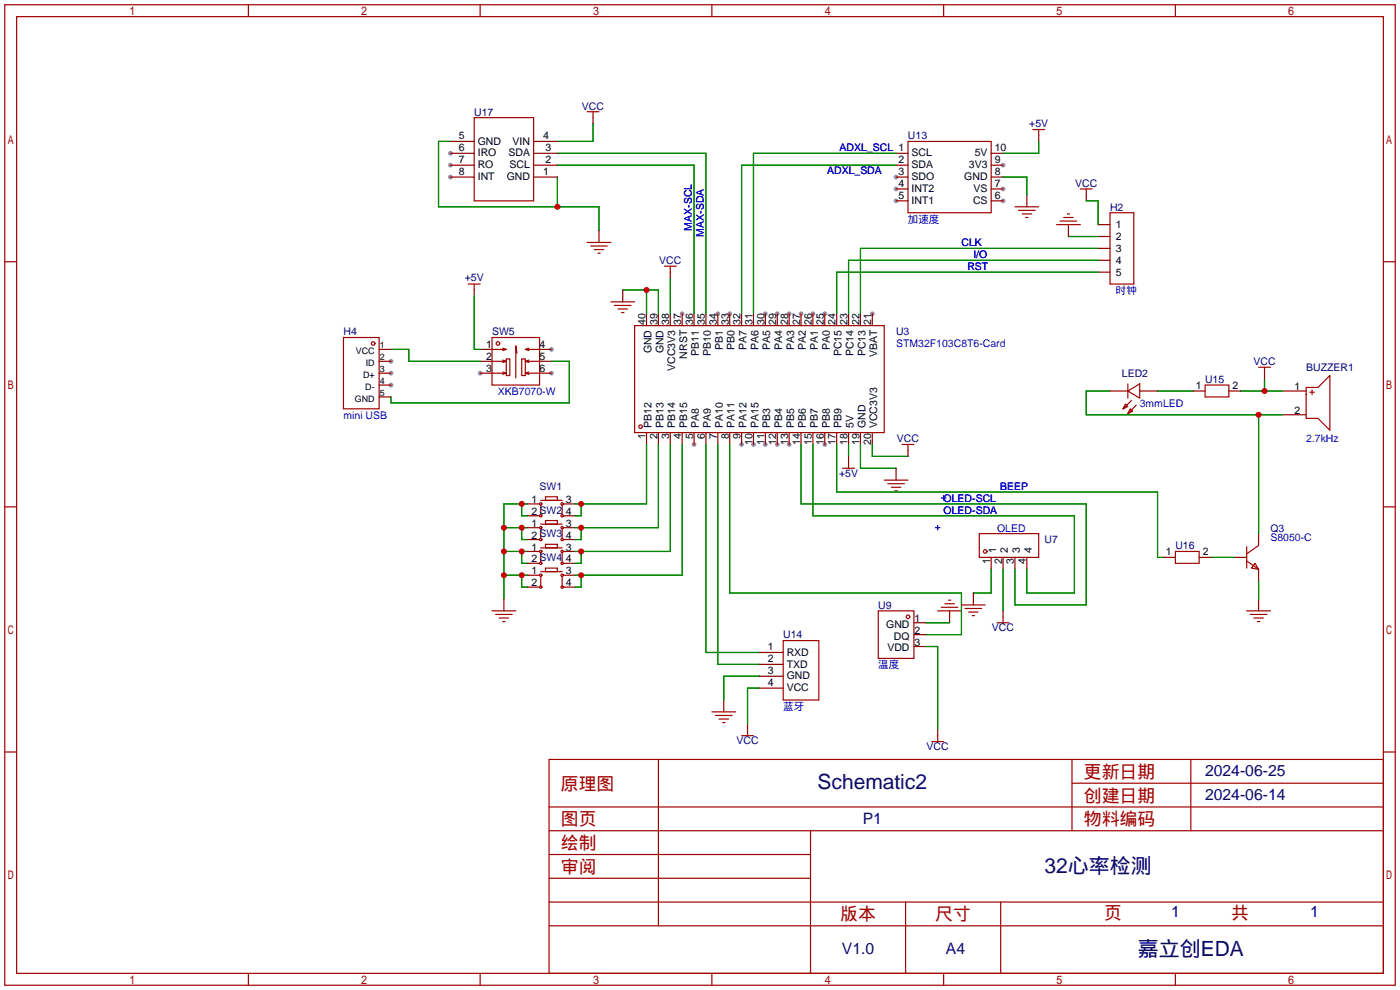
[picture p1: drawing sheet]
<svg xmlns="http://www.w3.org/2000/svg" width="299mm" height="212mm" viewBox="0 0 299 212" stroke-linecap="round" stroke-linejoin="round" font-family="sans-serif">
<g fill="#999">
<circle cx="148.3" cy="95" r=".51"/>
<circle cx="158.5" cy="95" r=".51"/>
<circle cx="161" cy="95" r=".51"/>
<circle cx="163.6" cy="95" r=".51"/>
<circle cx="166.1" cy="95" r=".51"/>
<circle cx="168.7" cy="95" r=".51"/>
<circle cx="176.3" cy="95" r=".51"/>
<circle cx="186.4" cy="67.1" r=".51"/>
<circle cx="176.3" cy="67.1" r=".51"/>
<circle cx="173.7" cy="67.1" r=".51"/>
<circle cx="171.2" cy="67.1" r=".51"/>
<circle cx="168.7" cy="67.1" r=".51"/>
<circle cx="166.1" cy="67.1" r=".51"/>
<circle cx="163.6" cy="67.1" r=".51"/>
<circle cx="156" cy="67.1" r=".51"/>
<circle cx="153.4" cy="67.1" r=".51"/>
<circle cx="145.8" cy="67.1" r=".51"/>
<circle cx="117.9" cy="74.7" r=".51"/>
<circle cx="117.9" cy="79.8" r=".51"/>
<circle cx="102.6" cy="79.8" r=".51"/>
<circle cx="191.5" cy="37.8" r=".51"/>
<circle cx="191.5" cy="42.9" r=".51"/>
<circle cx="191.5" cy="40.4" r=".51"/>
<circle cx="214.4" cy="42.9" r=".51"/>
<circle cx="214.4" cy="40.4" r=".51"/>
<circle cx="214.4" cy="35.3" r=".51"/>
<circle cx="83.6" cy="77.2" r=".51"/>
<circle cx="83.6" cy="79.8" r=".51"/>
<circle cx="83.6" cy="82.3" r=".51"/>
<circle cx="96.3" cy="32.8" r=".51"/>
<circle cx="96.3" cy="35.3" r=".51"/>
<circle cx="96.3" cy="37.8" r=".51"/>
</g>
<g fill="none" stroke="#a10000" stroke-width=".25">
<path d="M1 1h297.2v209.6h-297.2zM3.6 3.6h292.1v204.4h-292.1zM53.1 1v2.6M102.6 1v2.6M152.1 1v2.6M201.7 1v2.6M251.2 1v2.6M101.3 25.1h12.7v17.8h-12.7zM125.5 23.9h2.5M126.7 23.9v1.2M194.1 30.2h17.7v15.3h-17.7zM220.7 27.7h2.6"/>
<path d="M222 27.7v1.3M1 55.9h2.6M125.5 51.8h5.1M126.2 52.6h3.6M127 53.3h2M127.8 54.1h.5M142 56.9h2.5M143.3 56.9v1.3M216.9 44.2h5.1M217.7 45h3.5M218.4 45.7h2.1M219.2 46.5h.5"/>
<path d="M225.8 48h5.1M226.6 47.2h3.5M227.3 46.5h2.1M228.1 45.7h.5M230.9 40.4h2.5M232.2 40.4v1.3M237.2 45.5h5.1v15.2h-5.1zM295.7 55.9h2.5M73.4 72.1h7.6v15.3h-7.6zM100.1 60.7h2.5M101.3 60.7v1.3M105.2 72.1h10.1v10.2h-10.1z"/>
<path d="M105.2 74.7h3l-.8 .2M105.2 77.2h3l-.8 .3M105.2 79.8h3l-.8 .2M107.4 74.4l.8 .3M107.4 77l.8 .2M107.4 79.5l.8 .3M108.2 76.7h.8v3.6h-.8zM110.5 75.4l-.3-1.5v6.9M111.5 76.7h.8v3.6h-.8zM113 74.4l-.7 .3M113 77l-.7 .2M113 79.5l-.7 .3"/>
<path d="M115.3 74.7h-3l.7 .2M115.3 77.2h-3l.7 .3M115.3 79.8h-3l.7 .2M130.6 64.5h5M131.3 65.3h3.6M132.1 66h2M132.8 66.8h.5M135.6 69.6h53.4v22.9h-53.4zM269 78.5h2.5M270.3 78.5v1.3M181.4 98.8v1.3M192.8 95h2.5"/>
<path d="M194.1 95v1.3M240.5 86.4l.5 .5-1 .5zM241 83.6l2.6-1.6v3.1zM241 82v3.1M241.6 87.4l.5 .5-1.1 .5zM241.8 85.6l-1.8 1.8M242.8 86.6l-1.8 1.8M257.6 82.3h5v2.5h-5zM279.1 82.8h2.6l2.5-2.5v11.6l-2.5-2.5h-2.6zM279.9 83.8h1M280.4 83.3v1M1 108.3h2.6"/>
<path d="M115.6 106.9h4.5M115.6 107.9v2.1M115.6 113v2.1M115.6 118.1v2M115.6 112h4.5M115.6 117.1h4.5M116.6 106.2h2.5v.7h-2.5zM116.6 111.3h2.5v.7h-2.5zM116.6 116.3h2.5v.8h-2.5zM120.1 107.9v2.1M120.1 113v2.1M120.1 118.1v2"/>
<path d="M180.1 100.1h2.5M189 102.6h5.1M189.7 103.4h3.6M190.5 104.1h2M191.3 104.9h.5M209.3 114h12.7v5.1h-12.7zM251.2 117.9h5.1v2.5h-5.1zM266.4 116.8v4.6M266.4 119.9l2.6 1.8M269 116.6l-2.6 1.8M295.7 108.3h2.5M105.2 130.6h5"/>
<path d="M105.9 131.3h3.6M106.7 132.1h2M107.4 132.8h.5M115.6 123.2v2M115.6 122.2h4.5M116.6 121.4h2.5v.8h-2.5zM120.1 123.2v2M167.4 136.9h7.6v12.7h-7.6zM187.7 130.6h7.6v10.1h-7.6zM200.4 130.6h5.1M201.2 129.8h3.5M201.9 129h2.1"/>
<path d="M202.7 128.3h.5M205.5 129.3h5.1M206.2 130h3.6M207 130.8h2M207.8 131.6h.5M213.1 133.1h2.5M214.4 131.8v1.3M266.4 130.6h5.1M267.2 131.3h3.6M268 132.1h2M268.2 120.4l.8 1.3-1.5-.3zM268.7 132.8h.5"/>
<path d="M152.1 152.1h5.1M152.9 152.9h3.6M153.7 153.7h2M154.4 154.4h.5M158.5 157.2h2.5M159.8 156v1.2M199.1 158.5h2.6M200.4 157.2v1.3M1 160.7h2.6M117.3 162.3h178.4v45.7h-178.4zM117.3 177.5h178.4M117.3 172.5h178.4"/>
<path d="M140.7 162.3v35.6M173.2 177.5v30.5M229.1 162.3v15.2M229.1 167.4h66.6M254.5 162.3v15.2M295.7 160.7h2.5M117.3 182.6h55.9M117.3 197.9h178.4M117.3 192.8h178.4M117.3 187.7h55.9M193.5 192.8v15.2M213.9 192.8v15.2"/>
<path d="M53.1 208v2.6M102.6 208v2.6M152.1 208v2.6M201.7 208v2.6M251.2 208v2.6"/>
<circle cx="79.8" cy="73.4" r=".38"/>
<circle cx="106.4" cy="73.4" r=".38"/>
<circle cx="136.9" cy="91.2" r=".38"/>
<circle cx="115.6" cy="107.7" r=".25"/>
<circle cx="115.6" cy="110.2" r=".25"/>
<circle cx="115.6" cy="117.9" r=".25"/>
<circle cx="115.6" cy="112.8" r=".25"/>
<circle cx="115.6" cy="115.3" r=".25"/>
<circle cx="120.1" cy="107.7" r=".25"/>
<circle cx="120.1" cy="117.9" r=".25"/>
<circle cx="120.1" cy="112.8" r=".25"/>
<circle cx="120.1" cy="115.3" r=".25"/>
<circle cx="120.1" cy="110.2" r=".25"/>
<circle cx="210.6" cy="117.9" r=".38"/>
<circle cx="115.6" cy="120.4" r=".25"/>
<circle cx="115.6" cy="125.5" r=".25"/>
<circle cx="115.6" cy="122.9" r=".25"/>
<circle cx="120.1" cy="120.4" r=".25"/>
<circle cx="120.1" cy="125.5" r=".25"/>
<circle cx="120.1" cy="122.9" r=".25"/>
<circle cx="194.1" cy="131.8" r=".38"/>
</g>
<path d="M199.9 112.8h1M200.4 112.3v1M201.2 106.4h1M201.7 105.9v1" fill="none" stroke="#00f" stroke-width=".25"/>
<g fill="none" stroke="#870000" stroke-width=".25">
<path d="M96.3 32.8h5M96.3 35.3h5M96.3 37.8h5M96.3 30.2h5M114 32.8h5.1M114 35.3h5.1M114 37.8h5.1M114 30.2h5.1M126.7 25.1v1.3M191.5 32.8h2.6M191.5 35.3h2.6M191.5 37.8h2.6"/>
<path d="M211.8 32.8h2.6M211.8 35.3h2.6M211.8 37.8h2.6M222 29v1.2M128 49.3v2.5M143.3 58.2v1.2M191.5 42.9h2.6M191.5 40.4h2.6M211.8 42.9h2.6M211.8 40.4h2.6M219.5 41.7v2.5M228.3 48v2.5"/>
<path d="M232.2 41.7v1.2M234.7 48h2.5M234.7 50.5h2.5M234.7 53.1h2.5M234.7 55.6h2.5M234.7 58.2h2.5M81 74.7h2.6M81 77.2h2.6M81 79.8h2.6M101.3 62v1.2M102.6 74.7h2.6M102.6 77.2h2.6"/>
<path d="M102.6 79.8h2.6M115.3 74.7h2.6M115.3 77.2h2.6M115.3 79.8h2.6M133.1 62v2.5M138.2 67.1v2.5M140.7 67.1v2.5M143.3 67.1v2.5M145.8 67.1v2.5M148.3 67.1v2.5M150.9 67.1v2.5M153.4 67.1v2.5"/>
<path d="M156 67.1v2.5M158.5 67.1v2.5M161 67.1v2.5M163.6 67.1v2.5M166.1 67.1v2.5M168.7 67.1v2.5M171.2 67.1v2.5M173.7 67.1v2.5M176.3 67.1v2.5M178.8 67.1v2.5M181.4 67.1v2.5M183.9 67.1v2.5"/>
<path d="M186.4 67.1v2.5M270.3 79.8v1.2M81 82.3h2.6M81 84.8h2.6M138.2 92.5v2.5M140.7 92.5v2.5M143.3 92.5v2.5M145.8 92.5v2.5M148.3 92.5v2.5M150.9 92.5v2.5M153.4 92.5v2.5M156 92.5v2.5"/>
<path d="M158.5 92.5v2.5M161 92.5v2.5M163.6 92.5v2.5M166.1 92.5v2.5M168.7 92.5v2.5M171.2 92.5v2.5M173.7 92.5v2.5M176.3 92.5v2.5M178.8 92.5v2.5M181.4 92.5v2.5M181.4 97.5v1.3M183.9 92.5v2.5"/>
<path d="M186.4 92.5v2.5M194.1 96.3v1.2M237.2 83.6h3.8M243.6 83.6h3.8M255 83.6h2.6M262.6 83.6h2.6M274.1 83.6h5M274.1 88.6h5M112.8 110.2h2.5M112.8 107.7h2.5M112.8 115.3h2.5M112.8 112.8h2.5"/>
<path d="M112.8 117.9h2.5M120.4 110.2h2.5M120.4 107.7h2.5M120.4 115.3h2.5M120.4 112.8h2.5M120.4 117.9h2.5M191.5 100.1v2.5M211.8 119.1v2.6M214.4 119.1v2.6M216.9 119.1v2.6M219.5 119.1v2.6M248.7 119.1h2.5"/>
<path d="M256.3 119.1h2.5M263.9 119.1h2.5M269 114v2.6M107.7 128v2.6M112.8 120.4h2.5M112.8 125.5h2.5M112.8 122.9h2.5M120.4 120.4h2.5M120.4 125.5h2.5M120.4 122.9h2.5M162.3 139.4h5.1M195.3 133.1h2.6"/>
<path d="M195.3 135.6h2.6M195.3 138.2h2.6M202.9 130.6v2.5M208 126.7v2.6M214.4 130.6v1.2M269 121.7v2.5M269 128v2.6M154.7 149.6v2.5M159.8 154.7v1.3M162.3 142h5.1M162.3 144.5h5.1M162.3 147.1h5.1"/>
<path d="M200.4 156v1.2"/>
</g>
<g fill="none" stroke="#008700" stroke-width=".25">
<path d="M96.3 30.2h-2.6v14h34.3v5.1M119.1 35.3h29.2v31.8M119.1 37.8v6.4M119.1 32.8h31.8v34.3M126.7 26.4v3.8h-7.6M191.5 35.3h-33v31.8M191.5 32.8h-30.5v34.3M214.4 37.8h5.1v3.9M222 30.2v2.6h-7.6M143.3 59.4v7.7M228.3 50.5h6.4M232.2 42.9h2.5v5.1"/>
<path d="M234.7 55.6h-53.3v11.5M234.7 53.1h-50.8v14M234.7 58.2h-55.9v8.9M83.6 74.7h3.8v2.5h15.2M101.3 63.2v11.5h1.3M117.9 77.2h3.8v8.9h-38.1v-1.3M133.1 62h7.6v5.1M138.2 62v5.1M138.2 95v12.7h-15.3M140.7 95v17.8h-17.8M143.3 95v22.9h-20.4M145.8 95v27.9h-22.9"/>
<path d="M150.9 95v44.4h11.4M153.4 95v47h8.9M156 95v31.7h49.5v8.9h-7.6M171.2 95v12.7h61v21.6h-15.3v-7.6M173.7 95v15.2h55.9v16.5h-10.1v-5M178.8 95v10.2h68.6v13.9h1.3M181.4 95v2.5M183.9 95v5.1h7.6M186.4 95v2.5h7.7M237.2 83.6h-5v5h41.9M247.4 83.6h7.6M265.2 83.6h8.9"/>
<path d="M269 88.6v25.4M270.3 81v2.6M107.7 112.8h5.1M107.7 117.9h5.1M111.5 107.7v2.5h1.3M111.5 112.8v2.5h1.3M111.5 117.9v2.5h1.3M112.8 107.7h-5.1v20.3M124.2 117.9v2.5h-1.3M124.2 112.8v2.5h-1.3M124.2 107.7v2.5h-1.3M258.8 119.1h5.1"/>
<path d="M107.7 122.9h5.1M111.5 122.9v2.6h1.3M124.2 122.9v2.6h-1.3M197.9 133.1h5M197.9 138.2h2.5v17.8M211.8 121.7v5h-3.8M214.4 121.7v8.9M269 124.2v3.8M162.3 144.5h-7.6v5.1M162.3 147.1h-2.5v7.6"/>
</g>
<g fill="#c00">
<circle cx="107.7" cy="112.8" r=".63"/>
<circle cx="111.5" cy="112.8" r=".63"/>
<circle cx="107.7" cy="117.9" r=".63"/>
<circle cx="111.5" cy="117.9" r=".63"/>
<circle cx="107.7" cy="122.9" r=".63"/>
<circle cx="111.5" cy="122.9" r=".63"/>
<circle cx="111.5" cy="107.7" r=".63"/>
<circle cx="124.2" cy="107.7" r=".63"/>
<circle cx="124.2" cy="112.8" r=".63"/>
<circle cx="124.2" cy="117.9" r=".63"/>
<circle cx="124.2" cy="122.9" r=".63"/>
<circle cx="270.3" cy="83.6" r=".63"/>
<circle cx="138.2" cy="62" r=".63"/>
<circle cx="119.1" cy="44.2" r=".63"/>
<circle cx="269" cy="88.6" r=".63"/>
</g>
<g font-size="4.5" fill="#000080">
<text x="174.7" y="168.7">Schematic2</text>
<text x="223.2" y="186.5">32心率检测</text>
<text x="243.2" y="204.3">嘉立创EDA</text>
</g>
<g font-size="3.8" fill="#a00000">
<text x="231.6" y="166.2">更新日期</text>
<text x="119.9" y="168.8">原理图</text>
<text x="231.6" y="171.3">创建日期</text>
<text x="119.9" y="176.4">图页</text>
<text x="231.6" y="176.4">物料编码</text>
<text x="119.9" y="181.5">绘制</text>
<text x="119.9" y="186.6">审阅</text>
<text x="179.6" y="196.7">版本</text>
<text x="199.9" y="196.7">尺寸</text>
<text x="236" y="196.5">页</text>
<text x="263.1" y="196.5">共</text>
</g>
<g font-size="3.4" fill="#000080">
<text x="257.6" y="165.9">2024-06-25</text>
<text x="257.6" y="170.9">2024-06-14</text>
<text x="184.4" y="176">P1</text>
<text x="250.3" y="196.1">1</text>
<text x="280" y="196.1">1</text>
<text x="179.9" y="204">V1.0</text>
<text x="202.2" y="204">A4</text>
</g>
<g font-size="2.2" fill="#000080">
<text x="124.4" y="23.4">VCC</text>
<text x="101.3" y="24.7">U17</text>
<text x="194.1" y="29.8">U13</text>
<text x="220" y="27.1">+5V</text>
<text x="229.8" y="39.9">VCC</text>
<text x="237.2" y="45">H2</text>
<text x="140.9" y="56.4">VCC</text>
<text x="99.3" y="60.1">+5V</text>
<text x="73.4" y="71.7">H4</text>
<text x="105.2" y="71.7">SW5</text>
<text x="191.5" y="71.7">U3</text>
<text x="239.8" y="80.6">LED2</text>
<text x="257.6" y="81.8">U15</text>
<text x="267.9" y="78">VCC</text>
<text x="279.1" y="79.3">BUZZER1</text>
<text x="191.7" y="94.5">VCC</text>
<text x="115.3" y="104.7">SW1</text>
<text x="179.3" y="102">+5V</text>
<text x="271.5" y="113.6">Q3</text>
<text x="223.3" y="116.1">U7</text>
<text x="251.2" y="117.4">U16</text>
<text x="187.7" y="130.1">U9</text>
<text x="167.4" y="136.5">U14</text>
<text x="212" y="134.9">VCC</text>
<text x="157.4" y="159">VCC</text>
<text x="198" y="160.3">VCC</text>
</g>
<g font-size="2.2">
<text x="98.1" y="29.8">5</text>
<text x="116.1" y="29.8">4</text>
<text x="98.1" y="32.3">6</text>
<text x="98.1" y="34.9">7</text>
<text x="102.1" y="30.9">GND</text>
<text x="102.1" y="33.4">IRO</text>
<text x="102.1" y="36">RO</text>
<text x="108.7" y="33.4">SDA</text>
<text x="108.9" y="36">SCL</text>
<text x="109.5" y="30.9">VIN</text>
<text x="116.6" y="34.9">2</text>
<text x="116.6" y="32.3">3</text>
<text x="192" y="34.9">2</text>
<text x="194.8" y="33.4">SCL</text>
<text x="194.8" y="36">SDA</text>
<text x="207.1" y="36">3V3</text>
<text x="208.3" y="33.4">5V</text>
<text x="212.6" y="34.9">9</text>
<text x="212.6" y="32.3">10</text>
<text x="98.1" y="37.4">8</text>
<text x="102.1" y="38.5">INT</text>
<text x="108.3" y="38.5">GND</text>
<text x="116.1" y="37.4">1</text>
<text x="192" y="37.4">3</text>
<text x="192" y="39.9">4</text>
<text x="194.8" y="38.5">SDO</text>
<text x="194.8" y="41.1">INT2</text>
<text x="206.1" y="38.5">GND</text>
<text x="208.1" y="41.1">VS</text>
<text x="212.6" y="39.9">7</text>
<text x="212.6" y="37.4">8</text>
<text x="192" y="42.5">5</text>
<text x="194.8" y="43.6">INT1</text>
<text x="208" y="43.6">CS</text>
<text x="212.6" y="42.5">6</text>
<text x="238.5" y="48.8">1</text>
<text x="238.5" y="51.3">2</text>
<text x="238.5" y="53.9">3</text>
<text x="238.5" y="56.4">4</text>
<text x="238.5" y="59">5</text>
<text x="138" y="69.5" transform="rotate(-90 138 69.5)">40</text>
<text x="140.5" y="69.5" transform="rotate(-90 140.5 69.5)">39</text>
<text x="143" y="69.5" transform="rotate(-90 143 69.5)">38</text>
<text x="145.6" y="69.5" transform="rotate(-90 145.6 69.5)">37</text>
<text x="148.1" y="69.5" transform="rotate(-90 148.1 69.5)">36</text>
<text x="150.7" y="69.5" transform="rotate(-90 150.7 69.5)">35</text>
<text x="153.2" y="69.5" transform="rotate(-90 153.2 69.5)">34</text>
<text x="155.7" y="69.5" transform="rotate(-90 155.7 69.5)">33</text>
<text x="158.3" y="69.5" transform="rotate(-90 158.3 69.5)">32</text>
<text x="160.8" y="69.5" transform="rotate(-90 160.8 69.5)">31</text>
<text x="163.4" y="69.5" transform="rotate(-90 163.4 69.5)">30</text>
<text x="165.9" y="69.5" transform="rotate(-90 165.9 69.5)">29</text>
<text x="168.4" y="69.5" transform="rotate(-90 168.4 69.5)">28</text>
<text x="171" y="69.5" transform="rotate(-90 171 69.5)">27</text>
<text x="173.5" y="69.5" transform="rotate(-90 173.5 69.5)">26</text>
<text x="176.1" y="69.5" transform="rotate(-90 176.1 69.5)">25</text>
<text x="178.6" y="69.5" transform="rotate(-90 178.6 69.5)">24</text>
<text x="181.1" y="69.5" transform="rotate(-90 181.1 69.5)">23</text>
<text x="183.7" y="69.5" transform="rotate(-90 183.7 69.5)">22</text>
<text x="186.2" y="69.5" transform="rotate(-90 186.2 69.5)">21</text>
<text x="103.9" y="74.5">1</text>
<text x="103.9" y="77">2</text>
<text x="115.3" y="74.5">4</text>
<text x="115.3" y="77">5</text>
<text x="139.2" y="75.5" transform="rotate(-90 139.2 75.5)">GND</text>
<text x="141.8" y="75.5" transform="rotate(-90 141.8 75.5)">GND</text>
<text x="146.9" y="76.6" transform="rotate(-90 146.9 76.6)">NRST</text>
<text x="149.4" y="76" transform="rotate(-90 149.4 76)">PB11</text>
<text x="151.9" y="76" transform="rotate(-90 151.9 76)">PB10</text>
<text x="154.5" y="74.8" transform="rotate(-90 154.5 74.8)">PB1</text>
<text x="157" y="74.8" transform="rotate(-90 157 74.8)">PB0</text>
<text x="159.6" y="74.8" transform="rotate(-90 159.6 74.8)">PA7</text>
<text x="162.1" y="74.8" transform="rotate(-90 162.1 74.8)">PA6</text>
<text x="164.6" y="74.8" transform="rotate(-90 164.6 74.8)">PA5</text>
<text x="167.2" y="74.8" transform="rotate(-90 167.2 74.8)">PA4</text>
<text x="169.7" y="74.8" transform="rotate(-90 169.7 74.8)">PA3</text>
<text x="172.3" y="74.8" transform="rotate(-90 172.3 74.8)">PA2</text>
<text x="174.8" y="74.8" transform="rotate(-90 174.8 74.8)">PA1</text>
<text x="177.3" y="74.8" transform="rotate(-90 177.3 74.8)">PA0</text>
<text x="179.9" y="76.1" transform="rotate(-90 179.9 76.1)">PC15</text>
<text x="182.4" y="76.1" transform="rotate(-90 182.4 76.1)">PC14</text>
<text x="185" y="76.1" transform="rotate(-90 185 76.1)">PC13</text>
<text x="187.5" y="76.4" transform="rotate(-90 187.5 76.4)">VBAT</text>
<text x="103.9" y="79.5">3</text>
<text x="115.3" y="79.5">6</text>
<text x="144.3" y="79.3" transform="rotate(-90 144.3 79.3)">VCC3V3</text>
<text x="255.5" y="83.1">1</text>
<text x="263.4" y="83.1">2</text>
<text x="276.6" y="83.4">1</text>
<text x="276.6" y="88.4">2</text>
<text x="138" y="93.8" transform="rotate(-90 138 93.8)">1</text>
<text x="139.2" y="91.5" transform="rotate(-90 139.2 91.5)">PB12</text>
<text x="140.5" y="93.8" transform="rotate(-90 140.5 93.8)">2</text>
<text x="141.8" y="91.5" transform="rotate(-90 141.8 91.5)">PB13</text>
<text x="143" y="93.8" transform="rotate(-90 143 93.8)">3</text>
<text x="144.3" y="91.5" transform="rotate(-90 144.3 91.5)">PB14</text>
<text x="145.6" y="93.8" transform="rotate(-90 145.6 93.8)">4</text>
<text x="146.9" y="91.5" transform="rotate(-90 146.9 91.5)">PB15</text>
<text x="148.1" y="93.8" transform="rotate(-90 148.1 93.8)">5</text>
<text x="149.4" y="91.5" transform="rotate(-90 149.4 91.5)">PA8</text>
<text x="150.7" y="93.8" transform="rotate(-90 150.7 93.8)">6</text>
<text x="151.9" y="91.5" transform="rotate(-90 151.9 91.5)">PA9</text>
<text x="153.2" y="93.8" transform="rotate(-90 153.2 93.8)">7</text>
<text x="154.5" y="91.5" transform="rotate(-90 154.5 91.5)">PA10</text>
<text x="155.7" y="93.8" transform="rotate(-90 155.7 93.8)">8</text>
<text x="157" y="91.5" transform="rotate(-90 157 91.5)">PA11</text>
<text x="158.3" y="93.8" transform="rotate(-90 158.3 93.8)">9</text>
<text x="159.6" y="91.5" transform="rotate(-90 159.6 91.5)">PA12</text>
<text x="160.8" y="95.1" transform="rotate(-90 160.8 95.1)">10</text>
<text x="162.1" y="91.5" transform="rotate(-90 162.1 91.5)">PA15</text>
<text x="163.4" y="95.1" transform="rotate(-90 163.4 95.1)">11</text>
<text x="164.6" y="91.5" transform="rotate(-90 164.6 91.5)">PB3</text>
<text x="165.9" y="95.1" transform="rotate(-90 165.9 95.1)">12</text>
<text x="167.2" y="91.5" transform="rotate(-90 167.2 91.5)">PB4</text>
<text x="168.4" y="95.1" transform="rotate(-90 168.4 95.1)">13</text>
<text x="169.7" y="91.5" transform="rotate(-90 169.7 91.5)">PB5</text>
<text x="171" y="95.1" transform="rotate(-90 171 95.1)">14</text>
<text x="172.3" y="91.5" transform="rotate(-90 172.3 91.5)">PB6</text>
<text x="173.5" y="95.1" transform="rotate(-90 173.5 95.1)">15</text>
<text x="174.8" y="91.5" transform="rotate(-90 174.8 91.5)">PB7</text>
<text x="176.1" y="95.1" transform="rotate(-90 176.1 95.1)">16</text>
<text x="177.3" y="91.5" transform="rotate(-90 177.3 91.5)">PB8</text>
<text x="178.6" y="95.1" transform="rotate(-90 178.6 95.1)">17</text>
<text x="179.9" y="91.5" transform="rotate(-90 179.9 91.5)">PB9</text>
<text x="181.1" y="95.1" transform="rotate(-90 181.1 95.1)">18</text>
<text x="182.4" y="91.5" transform="rotate(-90 182.4 91.5)">5V</text>
<text x="183.7" y="95.1" transform="rotate(-90 183.7 95.1)">19</text>
<text x="185" y="91.5" transform="rotate(-90 185 91.5)">GND</text>
<text x="186.2" y="95.1" transform="rotate(-90 186.2 95.1)">20</text>
<text x="187.5" y="91.5" transform="rotate(-90 187.5 91.5)">VCC3V3</text>
<text x="113.6" y="107.5">1</text>
<text x="120.9" y="107.5">3</text>
<text x="113.6" y="110">2 SW2</text>
<text x="113.6" y="112.6">1</text>
<text x="120.9" y="110">4</text>
<text x="120.9" y="112.6">3</text>
<text x="113.6" y="115.1">2 SW3</text>
<text x="113.6" y="117.7">1</text>
<text x="120.9" y="115.1">4</text>
<text x="120.9" y="117.7">3</text>
<text x="212.9" y="118.2" transform="rotate(-90 212.9 118.2)">1</text>
<text x="215.4" y="118.2" transform="rotate(-90 215.4 118.2)">2</text>
<text x="218" y="118.2" transform="rotate(-90 218 118.2)">3</text>
<text x="220.5" y="118.2" transform="rotate(-90 220.5 118.2)">4</text>
<text x="249.2" y="118.7">1</text>
<text x="257" y="118.7">2</text>
<text x="113.6" y="120.2">2 SW4</text>
<text x="113.6" y="125.3">2</text>
<text x="113.6" y="122.7">1</text>
<text x="120.9" y="120.2">4</text>
<text x="120.9" y="125.3">4</text>
<text x="120.9" y="122.7">3</text>
<text x="211.6" y="120.5" transform="rotate(-90 211.6 120.5)">1</text>
<text x="214.2" y="120.5" transform="rotate(-90 214.2 120.5)">2</text>
<text x="216.7" y="120.5" transform="rotate(-90 216.7 120.5)">3</text>
<text x="219.2" y="120.5" transform="rotate(-90 219.2 120.5)">4</text>
<text x="189.4" y="134.2">GND</text>
<text x="191" y="136.7">DQ</text>
<text x="195.5" y="132.9">1</text>
<text x="195.5" y="135.4">2</text>
<text x="195.5" y="138">3</text>
<text x="164.1" y="139">1</text>
<text x="164.1" y="141.5">2</text>
<text x="168.1" y="140.1">RXD</text>
<text x="168.1" y="142.7">TXD</text>
<text x="189.7" y="139.2">VDD</text>
<text x="164.1" y="144.1">3</text>
<text x="164.1" y="146.6">4</text>
<text x="168.1" y="145.2">GND</text>
<text x="168.1" y="147.7">VCC</text>
</g>
<g font-size="2.2" fill="#00f">
<text x="179.4" y="32.3">ADXL_SCL 1</text>
<text x="176.8" y="37.1">ADXL_SDA</text>
<text x="194.1" y="47.6">加速度</text>
<text x="147.9" y="49.3" transform="rotate(-90 147.9 49.3)">MAX-SCL</text>
<text x="150.4" y="50.5" transform="rotate(-90 150.4 50.5)">MAX-SDA</text>
<text x="205.5" y="52.6">CLK</text>
<text x="206.8" y="57.7">RST</text>
<text x="208" y="55.2">I/O</text>
<text x="238.5" y="62.8">时钟</text>
<text x="191.5" y="74.2">STM32F103C8T6-Card</text>
<text x="73.4" y="89.5">mini USB</text>
<text x="106.4" y="84.4">XKB7070-W</text>
<text x="243.6" y="86.9">3mmLED</text>
<text x="279.1" y="94.5">2.7kHz</text>
<text x="201.7" y="107.2">OLED-SCL</text>
<text x="213.7" y="104.7">BEEP</text>
<text x="201.7" y="109.8">OLED-SDA</text>
<text x="213.1" y="113.6">OLED</text>
<text x="271.5" y="115.6">S8050-C</text>
<text x="187.7" y="142.8">温度</text>
<text x="167.4" y="151.7">蓝牙</text>
</g>
<g font-size="1.9">
<text x="76.1" y="75.7">VCC</text>
<text x="81.2" y="74.4">1</text>
<text x="81.2" y="76.9">2</text>
<text x="77.6" y="80.8">D+</text>
<text x="78.1" y="83.3">D-</text>
<text x="78.2" y="78.2">ID</text>
<text x="81.2" y="79.5">3</text>
<text x="81.2" y="82">4</text>
<text x="75.9" y="85.8">GND</text>
<text x="81.2" y="84.6">5</text>
</g>
</svg>
